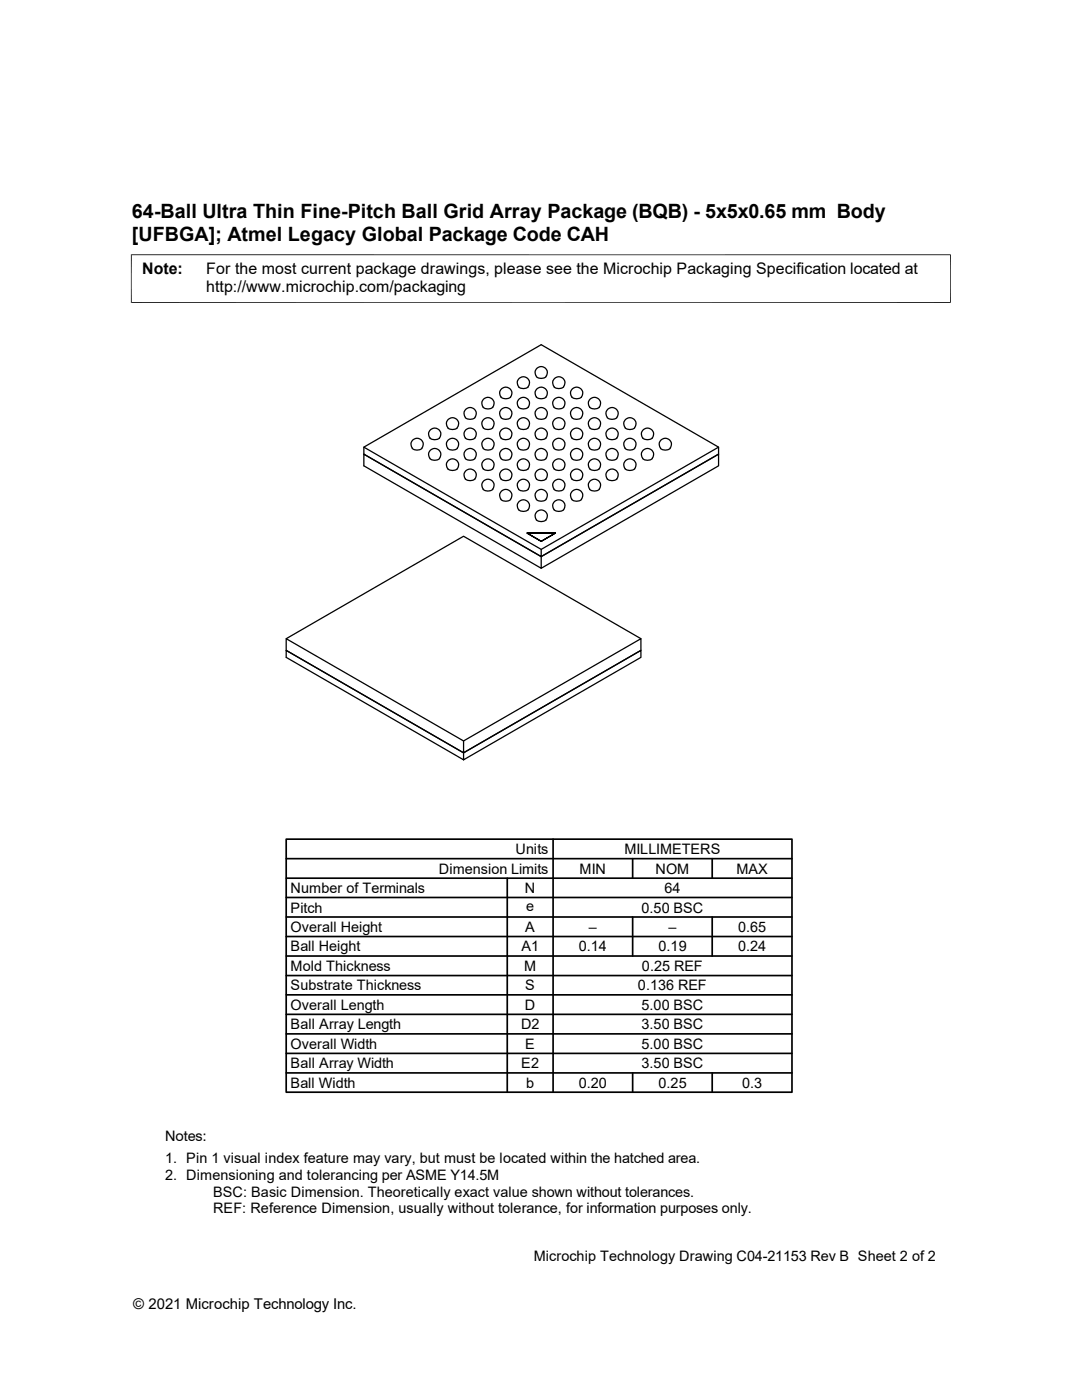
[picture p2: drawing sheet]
<svg xmlns="http://www.w3.org/2000/svg" width="216mm" height="279mm" viewBox="0 0 216 279" stroke-linecap="round" stroke-linejoin="round" font-family="sans-serif">
<g fill="none" stroke="#000" stroke-width=".25">
<path d="M101.9 79.2a1.2 1.2 0 0 0-.2-1.7 1.2 1.2 0 0 0-1.7 .3 1.2 1.2 0 0 0 .4 1.7h1.1l.4-.3M103.5 77.2a1.57 1.57 0 0 0 1.9 0M103.5 77.2a1.21 1.21 0 0 1 .1-1.7 1.21 1.21 0 0 1 1.7 0 1.21 1.21 0 0 1 .1 1.7M107 79.2a1.42 1.42 0 0 0 2.1-.2 1.21 1.21 0 0 0-1.3-1.7 1.21 1.21 0 0 0-.7 1.9M107 75.2a1.57 1.57 0 0 0 2 0M107.1 75.1a1.21 1.21 0 0 1 .1-1.6 1.21 1.21 0 0 1 1.6 0 1.21 1.21 0 0 1 .1 1.6M110.5 77.2a1.57 1.57 0 0 0 2 0M110.6 77.2a1.21 1.21 0 0 1 .1-1.7 1.21 1.21 0 0 1 1.6 0 1.21 1.21 0 0 1 .1 1.7M114.1 79.2a1.57 1.57 0 0 0 1.9 0M114.1 79.2a1.21 1.21 0 0 1 .1-1.6 1.21 1.21 0 0 1 1.7 0 1.21 1.21 0 0 1 .1 1.6M72.6 89.2l35.4 20.4M82.3 89.5a1.57 1.57 0 0 0 1.9 0"/>
<path d="M82.3 89.5a1.21 1.21 0 0 1 .1-1.7 1.21 1.21 0 0 1 1.7 0 1.21 1.21 0 0 1 .1 1.7M85.8 91.5a1.57 1.57 0 0 0 1.9 0M85.8 87.4a1.42 1.42 0 0 0 2-.2 1.21 1.21 0 0 0-1.2-1.8 1.21 1.21 0 0 0-.8 2M85.8 91.5a1.21 1.21 0 0 1 .1-1.7 1.21 1.21 0 0 1 1.7 0 1.21 1.21 0 0 1 .1 1.7M89.3 89.5a1.57 1.57 0 0 0 2 0M89.3 85.4a1.57 1.57 0 0 0 2 0M89.4 89.5a1.21 1.21 0 0 1 .1-1.7 1.21 1.21 0 0 1 1.6 0 1.21 1.21 0 0 1 .1 1.7M89.4 85.3a1.21 1.21 0 0 1 .1-1.6 1.21 1.21 0 0 1 1.6 0 1.21 1.21 0 0 1 .1 1.6M91.2 93.6a1.2 1.2 0 0 0-.1-1.8 1.2 1.2 0 0 0-1.8 .3 1.2 1.2 0 0 0 .4 1.7h1.1l.5-.2M92.8 95.6a1.57 1.57 0 0 0 2 0M92.8 87.4a1.57 1.57 0 0 0 2 0M92.8 83.4a1.57 1.57 0 0 0 2 0"/>
<path d="M92.8 91.5a1.57 1.57 0 0 0 2 0M92.9 95.6a1.21 1.21 0 0 1 .1-1.7 1.21 1.21 0 0 1 1.6 0 1.21 1.21 0 0 1 .1 1.7M92.9 87.4a1.21 1.21 0 0 1 .1-1.6 1.21 1.21 0 0 1 1.6 0 1.21 1.21 0 0 1 .1 1.6M92.9 83.3a1.21 1.21 0 0 1 .1-1.6 1.21 1.21 0 0 1 1.6 0 1.21 1.21 0 0 1 .1 1.6M92.9 91.5a1.21 1.21 0 0 1 .1-1.7 1.21 1.21 0 0 1 1.6 0 1.21 1.21 0 0 1 .1 1.7M96.4 93.6a1.42 1.42 0 0 0 2.1-.3 1.21 1.21 0 0 0-1.3-1.7 1.21 1.21 0 0 0-.8 2M96.4 85.4a1.57 1.57 0 0 0 1.9 0M96.4 81.3a1.42 1.42 0 0 0 2.1-.3 1.21 1.21 0 0 0-1.3-1.7 1.21 1.21 0 0 0-.8 2M96.4 89.5a1.57 1.57 0 0 0 1.9 0M96.4 97.7a1.57 1.57 0 0 0 1.9 0M96.4 85.3a1.21 1.21 0 0 1 .1-1.6 1.21 1.21 0 0 1 1.7 0 1.21 1.21 0 0 1 .1 1.6M96.4 89.5a1.21 1.21 0 0 1 .1-1.7 1.21 1.21 0 0 1 1.7 0 1.21 1.21 0 0 1 .1 1.7"/>
<path d="M96.4 97.6a1.21 1.21 0 0 1 .1-1.6 1.21 1.21 0 0 1 1.7 0 1.21 1.21 0 0 1 .1 1.6M99.9 99.7a1.57 1.57 0 0 0 2 0M99.9 91.5a1.57 1.57 0 0 0 2 0M99.9 83.4a1.57 1.57 0 0 0 2 0M100 99.7a1.21 1.21 0 0 1 .1-1.7 1.21 1.21 0 0 1 1.7 0 1.21 1.21 0 0 1 .1 1.7M100 91.5a1.21 1.21 0 0 1 .1-1.7 1.21 1.21 0 0 1 1.7 0 1.21 1.21 0 0 1 .1 1.7M100 83.3a1.21 1.21 0 0 1 .1-1.6 1.21 1.21 0 0 1 1.7 0 1.21 1.21 0 0 1 .1 1.6M101.9 87.4a1.2 1.2 0 0 0-.2-1.7 1.2 1.2 0 0 0-1.7 .3 1.2 1.2 0 0 0 .4 1.7h1.1l.4-.3M101.9 95.6a1.2 1.2 0 0 0-.2-1.8 1.2 1.2 0 0 0-1.7 .3 1.2 1.2 0 0 0 .4 1.7h1.1l.4-.2M103.5 97.7a1.57 1.57 0 0 0 1.9 0M103.5 89.5a1.57 1.57 0 0 0 1.9 0M103.5 81.3a1.57 1.57 0 0 0 1.9 0"/>
<path d="M103.5 85.4a1.57 1.57 0 0 0 1.9 0M103.5 93.6a1.57 1.57 0 0 0 1.9 0M103.5 97.6a1.21 1.21 0 0 1 .1-1.6 1.21 1.21 0 0 1 1.7 0 1.21 1.21 0 0 1 .1 1.6M103.5 89.5a1.21 1.21 0 0 1 .1-1.7 1.21 1.21 0 0 1 1.7 0 1.21 1.21 0 0 1 .1 1.7M103.5 81.3a1.21 1.21 0 0 1 .1-1.7 1.21 1.21 0 0 1 1.7 0 1.21 1.21 0 0 1 .1 1.7M103.5 85.3a1.21 1.21 0 0 1 .1-1.6 1.21 1.21 0 0 1 1.7 0 1.21 1.21 0 0 1 .1 1.6M103.5 93.6a1.21 1.21 0 0 1 .1-1.7 1.21 1.21 0 0 1 1.7 0 1.21 1.21 0 0 1 .1 1.7M107 95.6a1.42 1.42 0 0 0 2.1-.3 1.21 1.21 0 0 0-1.3-1.7 1.21 1.21 0 0 0-.7 2M107 87.4a1.42 1.42 0 0 0 2.1-.2 1.21 1.21 0 0 0-1.3-1.8 1.21 1.21 0 0 0-.7 2M107 83.4a1.57 1.57 0 0 0 2 0M107 91.5a1.57 1.57 0 0 0 2 0M107 99.7a1.57 1.57 0 0 0 2 0"/>
<path d="M107.1 83.3a1.21 1.21 0 0 1 .1-1.6 1.21 1.21 0 0 1 1.6 0 1.21 1.21 0 0 1 .1 1.6M107.1 91.5a1.21 1.21 0 0 1 .1-1.7 1.21 1.21 0 0 1 1.6 0 1.21 1.21 0 0 1 .1 1.7M107.1 99.7a1.21 1.21 0 0 1 .1-1.7 1.21 1.21 0 0 1 1.6 0 1.21 1.21 0 0 1 .1 1.7M110.5 93.6a1.57 1.57 0 0 0 2 0M110.5 85.4a1.57 1.57 0 0 0 2 0M110.5 81.3a1.57 1.57 0 0 0 2 0M110.5 89.5a1.57 1.57 0 0 0 2 0M110.5 97.7a1.57 1.57 0 0 0 2 0M110.6 93.6a1.21 1.21 0 0 1 .1-1.7 1.21 1.21 0 0 1 1.6 0 1.21 1.21 0 0 1 .1 1.7M110.6 85.3a1.21 1.21 0 0 1 .1-1.6 1.21 1.21 0 0 1 1.6 0 1.21 1.21 0 0 1 .1 1.6M110.6 81.3a1.21 1.21 0 0 1 .1-1.7 1.21 1.21 0 0 1 1.6 0 1.21 1.21 0 0 1 .1 1.7M110.6 89.5a1.21 1.21 0 0 1 .1-1.7 1.21 1.21 0 0 1 1.6 0 1.21 1.21 0 0 1 .1 1.7"/>
<path d="M110.6 97.6a1.21 1.21 0 0 1 .1-1.6 1.21 1.21 0 0 1 1.6 0 1.21 1.21 0 0 1 .1 1.6M114.1 99.7a1.57 1.57 0 0 0 1.9 0M114.1 91.5a1.57 1.57 0 0 0 1.9 0M114.1 83.4a1.57 1.57 0 0 0 1.9 0M114.1 87.4a1.57 1.57 0 0 0 1.9 0M114.1 95.6a1.57 1.57 0 0 0 1.9 0M114.1 99.7a1.21 1.21 0 0 1 .1-1.7 1.21 1.21 0 0 1 1.7 0 1.21 1.21 0 0 1 .1 1.7M114.1 91.5a1.21 1.21 0 0 1 .1-1.7 1.21 1.21 0 0 1 1.7 0 1.21 1.21 0 0 1 .1 1.7M114.1 83.3a1.21 1.21 0 0 1 .1-1.6 1.21 1.21 0 0 1 1.7 0 1.21 1.21 0 0 1 .1 1.6M114.1 87.4a1.21 1.21 0 0 1 .1-1.6 1.21 1.21 0 0 1 1.7 0 1.21 1.21 0 0 1 .1 1.6M114.1 95.6a1.21 1.21 0 0 1 .1-1.7 1.21 1.21 0 0 1 1.7 0 1.21 1.21 0 0 1 .1 1.7M117.6 97.7a1.57 1.57 0 0 0 2 0"/>
<path d="M117.6 89.5a1.57 1.57 0 0 0 2 0M117.6 81.3a1.42 1.42 0 0 0 2.1-.3 1.21 1.21 0 0 0-1.2-1.7 1.21 1.21 0 0 0-.8 2M117.6 85.4a1.57 1.57 0 0 0 2 0M117.6 93.6a1.42 1.42 0 0 0 2.1-.3 1.21 1.21 0 0 0-1.2-1.7 1.21 1.21 0 0 0-.8 2M117.7 97.6a1.21 1.21 0 0 1 .1-1.6 1.21 1.21 0 0 1 1.6 0 1.21 1.21 0 0 1 .1 1.6M117.7 89.5a1.21 1.21 0 0 1 .1-1.7 1.21 1.21 0 0 1 1.6 0 1.21 1.21 0 0 1 .1 1.7M117.7 85.3a1.21 1.21 0 0 1 .1-1.6 1.21 1.21 0 0 1 1.6 0 1.21 1.21 0 0 1 .1 1.6M121.2 95.6a1.57 1.57 0 0 0 1.9 0M121.2 87.4a1.57 1.57 0 0 0 1.9 0M121.2 83.4a1.57 1.57 0 0 0 1.9 0M121.2 91.5a1.57 1.57 0 0 0 1.9 0M121.2 95.6a1.21 1.21 0 0 1 .1-1.7 1.21 1.21 0 0 1 1.7 0 1.21 1.21 0 0 1 .1 1.7"/>
<path d="M121.2 87.4a1.21 1.21 0 0 1 .1-1.6 1.21 1.21 0 0 1 1.7 0 1.21 1.21 0 0 1 .1 1.6M121.2 83.3a1.21 1.21 0 0 1 .1-1.6 1.21 1.21 0 0 1 1.7 0 1.21 1.21 0 0 1 .1 1.6M121.2 91.5a1.21 1.21 0 0 1 .1-1.7 1.21 1.21 0 0 1 1.7 0 1.21 1.21 0 0 1 .1 1.7M124.7 93.6a1.57 1.57 0 0 0 2 0M124.7 85.4a1.57 1.57 0 0 0 2 0M124.7 89.5a1.57 1.57 0 0 0 2 0M124.8 93.6a1.21 1.21 0 0 1 .1-1.7 1.21 1.21 0 0 1 1.6 0 1.21 1.21 0 0 1 .1 1.7M124.8 85.3a1.21 1.21 0 0 1 .1-1.6 1.21 1.21 0 0 1 1.6 0 1.21 1.21 0 0 1 .1 1.6M124.8 89.5a1.21 1.21 0 0 1 .1-1.7 1.21 1.21 0 0 1 1.6 0 1.21 1.21 0 0 1 .1 1.7M128.2 91.5a1.57 1.57 0 0 0 2 0M128.2 87.4a1.57 1.57 0 0 0 2 0M128.3 91.5a1.21 1.21 0 0 1 .1-1.7 1.21 1.21 0 0 1 1.6 0 1.21 1.21 0 0 1 .1 1.7"/>
<path d="M128.3 87.4a1.21 1.21 0 0 1 .1-1.6 1.21 1.21 0 0 1 1.6 0 1.21 1.21 0 0 1 .1 1.6M131.8 89.5a1.57 1.57 0 0 0 1.9 0M131.8 89.5a1.21 1.21 0 0 1 .1-1.7 1.21 1.21 0 0 1 1.7 0 1.21 1.21 0 0 1 .1 1.7M143.4 89.2l-35.4 20.4v1.5l-35.4-20.5v-1.4l35.4-20.4 35.4 20.4v1.4l-35.4 20.5-35.4-20.5v2.4l35.4 20.4v-2.3l35.4-20.5v2.4l-35.4 20.4M103.5 101.7a1.57 1.57 0 0 0 1.9 0M103.5 101.7a1.21 1.21 0 0 1 .1-1.6 1.21 1.21 0 0 1 1.7 0 1.21 1.21 0 0 1 .1 1.6M105.2 106.4h5.6l-2.8 1.6-2.8-1.6h5.6l-2.8 1.6zM107 103.8a1.42 1.42 0 0 0 2.1-.3 1.21 1.21 0 0 0-1.3-1.7 1.21 1.21 0 0 0-.7 2M110.5 101.7a1.57 1.57 0 0 0 2 0M110.6 101.7a1.21 1.21 0 0 1 .1-1.6 1.21 1.21 0 0 1 1.6 0 1.21 1.21 0 0 1 .1 1.6M57.1 127.5l35.4-20.5 35.4 20.5M92.5 147.9l-35.4-20.4v2.3l35.4 20.4v-2.3l35.4-20.4v2.3l-35.4 20.4-35.4-20.4v1.4l35.4 20.4v-1.4l35.4-20.4v1.4l-35.4 20.4"/>
</g>
<path d="M26.1 50.8h163.6M26.2 50.8v9.7M189.7 50.8v9.7M26.1 60.4h163.6" fill="none" stroke="#000" stroke-width=".2"/>
<g fill="none" stroke="#000" stroke-width=".34">
<path d="M57.1 167.5h100.9v50.5h-100.9zM57.1 179.1h100.9M57.1 175.3h100.9M57.1 171.4h100.9M101.2 175.3v42.7M110.4 167.5v50.5M126.2 171.4v3.9M142.1 171.4v3.9M57.1 186.9h100.9M57.1 183h100.9M57.1 198.5h100.9M57.1 190.8h100.9"/>
<path d="M57.1 194.7h100.9M126.2 183v7.8M142.1 183v7.8M57.1 202.4h100.9M57.1 210.2h100.9M57.1 206.3h100.9M57.1 214.1h100.9M126.2 214.1v3.9M142.1 214.1v3.9"/>
</g>
<g font-size="3.9">
<text x="26.3" y="43.5">64-Ball Ultra Thin Fine-Pitch Ball Grid Array Package (BQB) - 5x5x0.65 mm Body</text>
<text x="26.3" y="48">[UFBGA]; Atmel Legacy Global Package Code CAH</text>
</g>
<g font-size="3.2">
<text x="28.4" y="54.6">Note:</text>
<text x="41.1" y="54.6">For the most current package drawings, please see the Microchip Packaging Specification located at</text>
<text x="41.1" y="58.3">http://www.microchip.com/packaging</text>
</g>
<text font-size="3" x="26.6" y="261.3">© 2021 Microchip Technology Inc.</text>
<g font-size="2.9">
<text x="102.9" y="170.4">Units</text>
<text x="124.6" y="170.4">MILLIMETERS</text>
<text x="58" y="178.2">Number of Terminals</text>
<text x="87.5" y="174.3">Dimension Limits</text>
<text x="104.7" y="178.2">N</text>
<text x="115.7" y="174.3">MIN</text>
<text x="130.8" y="174.3">NOM</text>
<text x="132.6" y="178.2">64</text>
<text x="146.9" y="174.3">MAX</text>
<text x="58" y="186">Overall Height</text>
<text x="58" y="182.1">Pitch</text>
<text x="104.8" y="186">A</text>
<text x="105" y="181.8">e</text>
<text x="117.5" y="186">–</text>
<text x="128" y="182.1">0.50 BSC</text>
<text x="133.4" y="186">–</text>
<text x="147.3" y="186">0.65</text>
<text x="58" y="189.9">Ball Height</text>
<text x="104.1" y="189.9">A1</text>
<text x="115.5" y="189.9">0.14</text>
<text x="131.4" y="189.9">0.19</text>
<text x="147.3" y="189.9">0.24</text>
<text x="58" y="197.7">Substrate Thickness</text>
<text x="58" y="193.8">Mold Thickness</text>
<text x="104.6" y="193.8">M</text>
<text x="104.8" y="197.7">S</text>
<text x="127.3" y="197.7">0.136 REF</text>
<text x="128.1" y="193.8">0.25 REF</text>
<text x="58" y="201.5">Overall Length</text>
<text x="104.7" y="201.5">D</text>
<text x="128" y="201.5">5.00 BSC</text>
<text x="58" y="209.3">Overall Width</text>
<text x="58" y="205.4">Ball Array Length</text>
<text x="104" y="205.4">D2</text>
<text x="104.8" y="209.3">E</text>
<text x="128" y="209.3">5.00 BSC</text>
<text x="128" y="205.4">3.50 BSC</text>
<text x="58" y="213.2">Ball Array Width</text>
<text x="104" y="213.2">E2</text>
<text x="128" y="213.2">3.50 BSC</text>
<text x="58" y="217.1">Ball Width</text>
<text x="105" y="217">b</text>
<text x="115.5" y="217.1">0.20</text>
<text x="131.4" y="217.1">0.25</text>
<text x="148.1" y="217.1">0.3</text>
<text x="32.9" y="227.6">Notes:</text>
<text x="32.9" y="232.2">1. Pin 1 visual index feature may vary, but must be located within the hatched area.</text>
<text x="32.9" y="235.5">2. Dimensioning and tolerancing per ASME Y14.5M</text>
<text x="42.5" y="238.8">BSC: Basic Dimension. Theoretically exact value shown without tolerances.</text>
<text x="42.5" y="242.1">REF: Reference Dimension, usually without tolerance, for information purposes only.</text>
<text x="106.5" y="251.6">Microchip Technology Drawing C04-21153 Rev B Sheet 2 of 2</text>
</g>
</svg>
